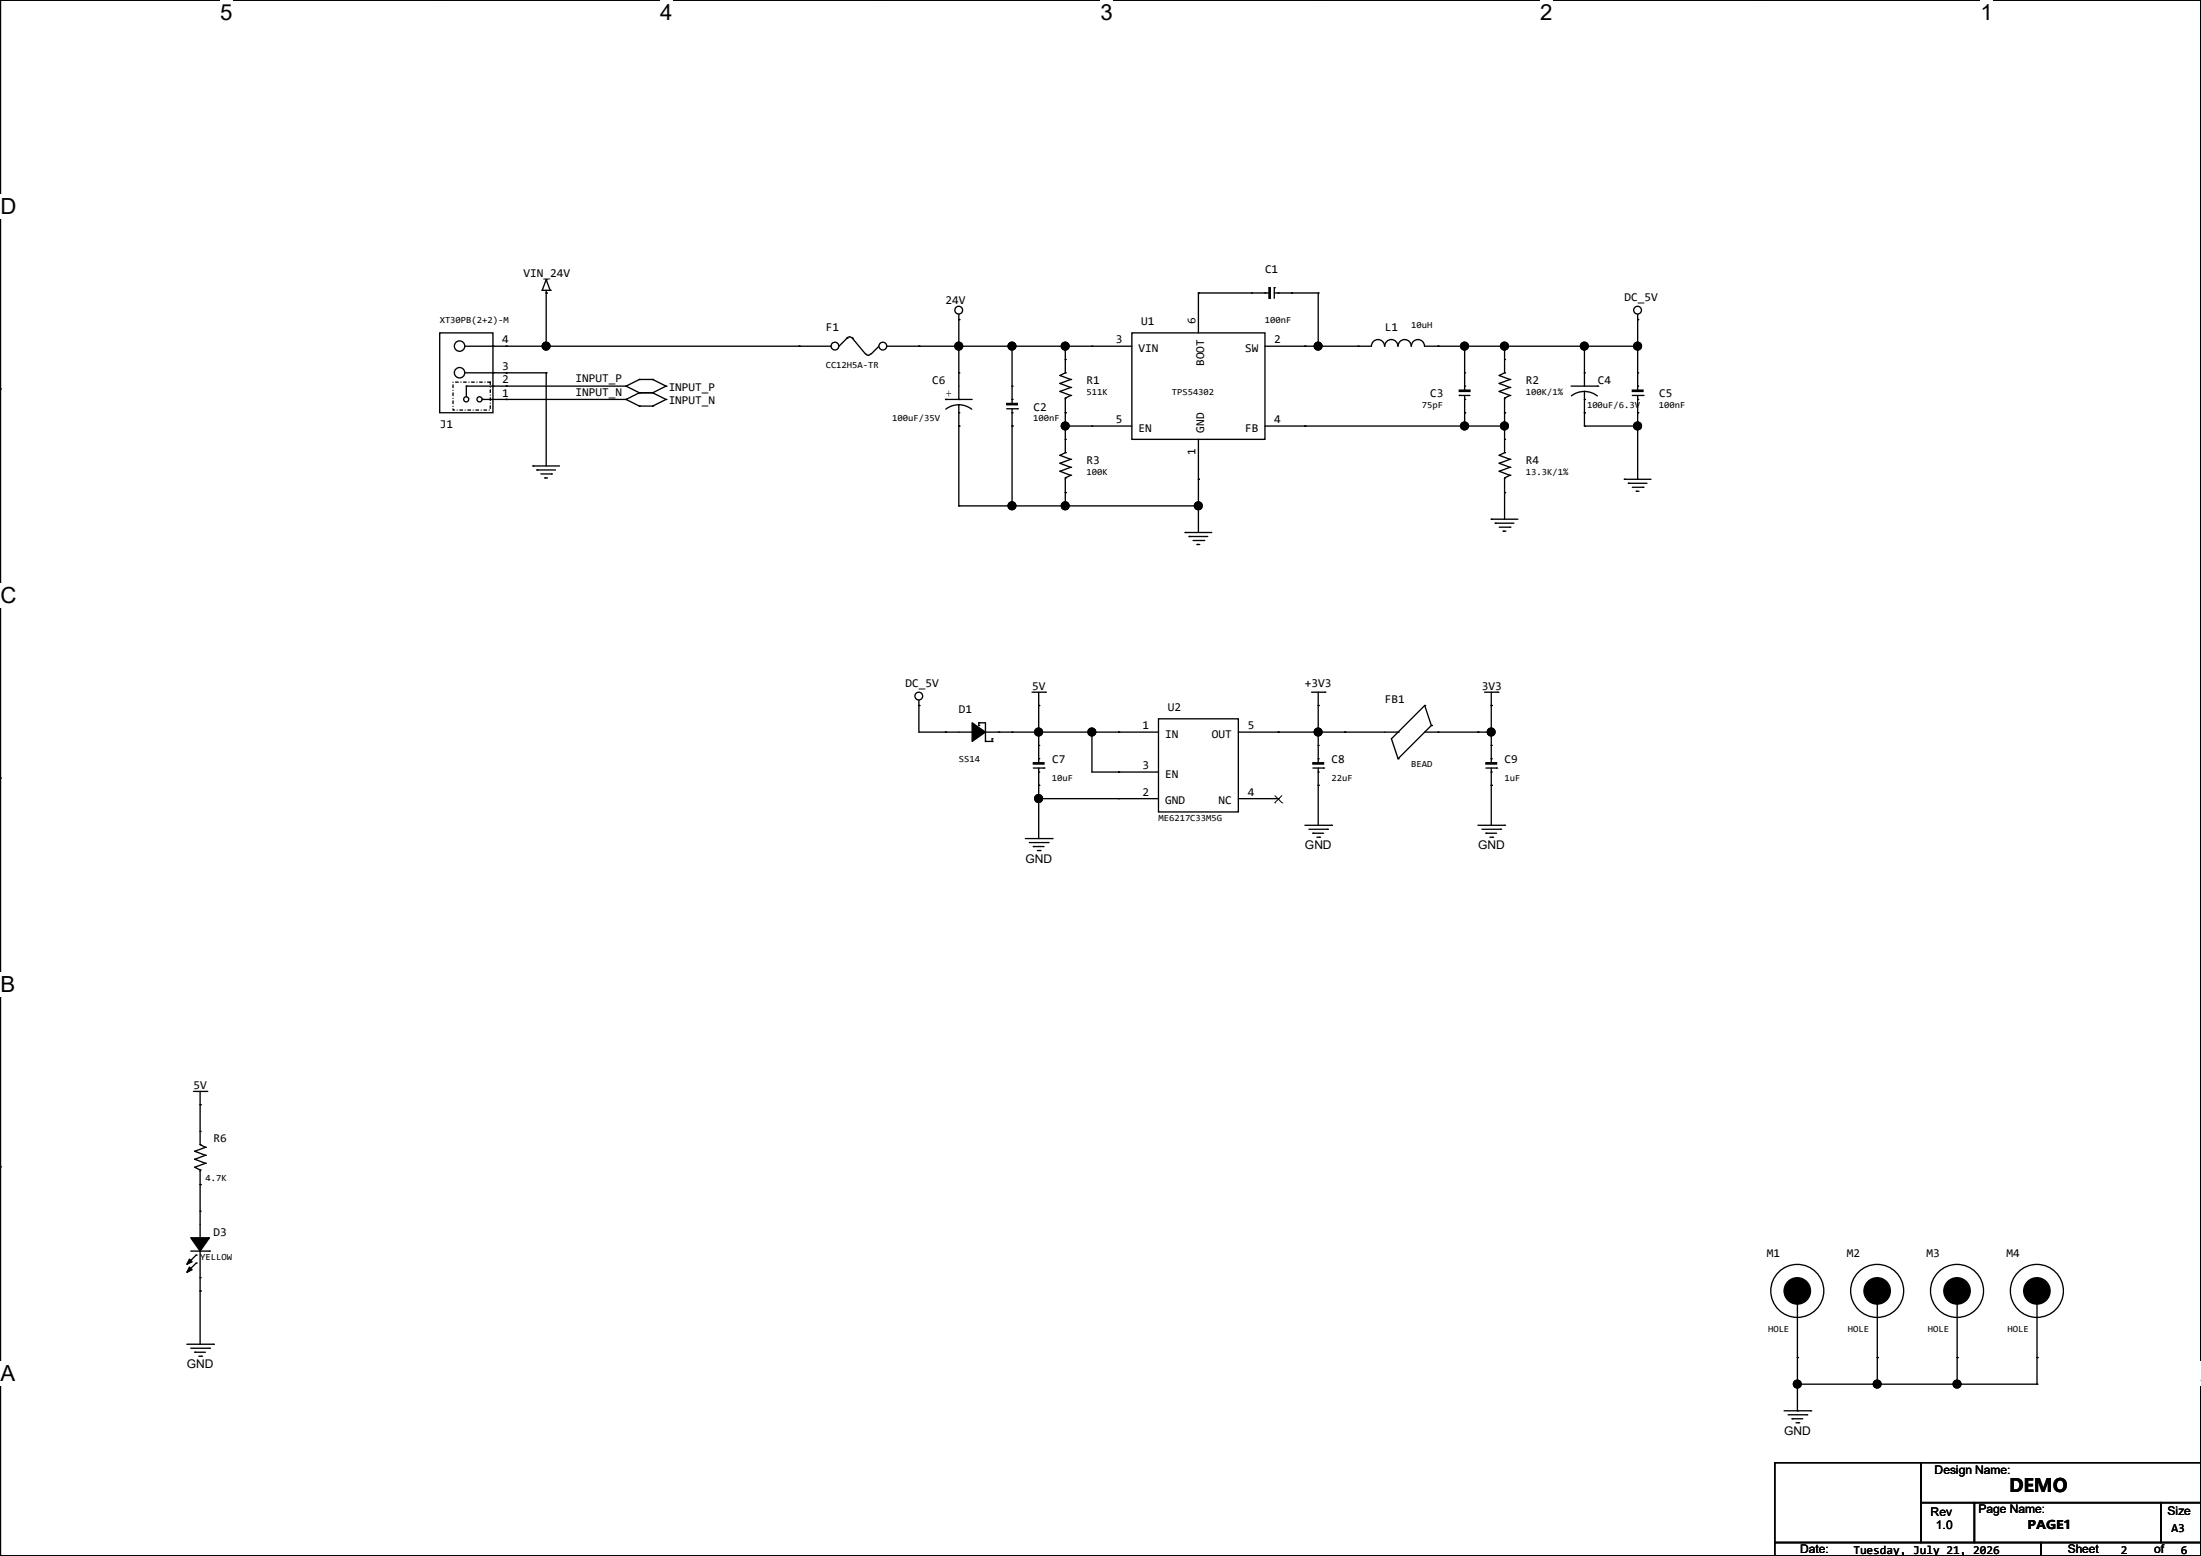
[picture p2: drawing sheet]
<svg xmlns="http://www.w3.org/2000/svg" width="420mm" height="297mm" viewBox="0 0 420 297" stroke-linecap="round" stroke-linejoin="round" font-family="sans-serif">
<path d="M.1 0h419.8v297h-419.8z" fill="none" stroke="#000" stroke-width=".25"/>
<path d="M42 0h2.4v4.8h-2.4z" fill="#fff"/>
<path d="M84 0h.1M84 297h.1" fill="none" stroke="#000" stroke-width=".25"/>
<path d="M126 0h2.4v4.8h-2.4z" fill="#fff"/>
<path d="M168 0h.1M168 297h.1" fill="none" stroke="#000" stroke-width=".25"/>
<path d="M210 0h2.3v4.8h-2.3z" fill="#fff"/>
<path d="M252 0h.1M252 297h.1" fill="none" stroke="#000" stroke-width=".25"/>
<path d="M293.9 0h2.4v4.8h-2.4z" fill="#fff"/>
<path d="M336 0h.1M336 297h.1" fill="none" stroke="#000" stroke-width=".25"/>
<g fill="#fff">
<path d="M377.9 0h2.4v4.8h-2.4z"/>
<path d="M.1 37.1h3v4.8h-3z"/>
<path d="M419.9 37.1l.1 4.8z"/>
<path d="M.1 111.3h3v4.8h-3z"/>
<path d="M419.9 111.3l.1 4.8z"/>
</g>
<path d="M.1 74.3h.1M419.9 74.3h.1" fill="none" stroke="#000" stroke-width=".25"/>
<g fill="#fff">
<path d="M.1 185.6h2.8v4.7h-2.8z"/>
<path d="M419.9 185.6l.1 4.7z"/>
</g>
<path d="M.1 148.5h.1M419.9 148.5h.1" fill="none" stroke="#000" stroke-width=".25"/>
<g fill="#fff">
<path d="M0 259.8h2.9v4.7h-2.9z"/>
<path d="M419.9 259.8h.1v4.7h-.1z"/>
</g>
<g fill="none" stroke="#000" stroke-width=".25">
<path d="M103.5 55.4h.1M103.5 55.4h1.5M104.2 55.9h.1M104.2 53.4h.1M104.2 55.4v.5M104.2 53.4l-.7 2M104.2 53.4l.8 2M105 55.4h.1M183 60v1M312.5 60v1M119.5 73.7h.1M119.5 76.2h.1"/>
<path d="M119.5 73.7l2.5 1.3M119.5 76.2l2.5 1.3M122 72.4h.1M122 75h.1M122 77.5h.1M122 72.4l-2.5 1.3M122 72.4h2.5M122 75h2.5M122 75l-2.5 1.2M122 77.5h2.5M124.5 72.4h.1M124.5 75h.1"/>
<path d="M124.5 77.5h.1M124.5 72.4l2.6 1.3M124.5 75l2.6 1.2M127.1 73.7h.1M127.1 76.2h.1M127.1 73.7l-2.6 1.3M127.1 76.2l-2.6 1.3M161.6 64.5a.74 .74 0 0 1 1.1 0M161.6 64.6h.1M161.6 64.6l-1.5 1.5M162.6 64.6h.1M162.6 64.6l2.6 3"/>
<path d="M166.1 67.6a.49 .49 0 0 1-.9 0M167.7 66.1h.1M167.7 66.1l-1.5 1.5M183 61h.1M202.3 74.7h.1M202.3 73.2h.1M202.3 71.7h.1M202.3 74.7l2 .8M202.3 73.2l2 .8M202.3 71.7l2 .7M203.3 71.2h.1M203.3 76h.1"/>
<path d="M203.3 68.6h.1M203.3 78.8h.1M203.3 71.2l-1 .5M203.3 68.6v2.6M203.3 76v2.8M204.3 75.5h.1M204.3 74h.1M204.3 72.4h.1M204.3 75.5l-1 .5M204.3 74l-2 .7M204.3 72.4l-2 .8M312.5 61h.1"/>
<path d="M101.7 88.9h.1M101.7 88.9h5.1M102.4 89.7h.1M102.4 89.7h3.6M103.2 90.5h2M104 91.2h.1M104 91.2h.5M105.2 90.5h.1M284.6 99.1h.1M284.6 99.1h5M285.3 99.9h.1M285.3 99.9h3.6"/>
<path d="M310 91.5h.1M310 91.5h5M310.7 92.2h.1M310.7 92.2h3.6M311.5 93h2M312.3 93.8h.1M312.3 93.8h.5M313.5 93h.1M226.1 101.6h.1M226.1 101.6h5.1M226.9 102.4h.1M226.9 102.4h3.6"/>
<path d="M227.7 103.2h2M228.4 103.9h.1M228.4 103.9h.5M229.7 103.2h.1M286.1 100.6h2M286.9 101.4h.1M286.9 101.4h.5M288.1 100.6h.1M175.3 134.7h.1M175.3 133.6v1.1M196.9 132.1h2.6M198.2 134.7h.1"/>
<path d="M198.2 132.1v2.6M199.5 132.1h.1M250.3 132.1h2.5M251.5 134.7h.1M251.5 132.1v2.6M252.8 132.1h.1M283.3 132.1h2.5M284.6 134.7h.1M284.6 132.1v2.6M285.8 132.1h.1M249 157.5h5.1M249.8 158.3h3.5"/>
<path d="M250.5 159h.1M250.5 159h2.1M251.3 159.8h.5M251.8 159.8h.1M253.3 158.3h.1M254.1 157.5h.1M282 157.5h5.1M282.8 158.3h3.5M283.5 159h.1M283.5 159h2.1M284.3 159.8h.5M284.8 159.8h.1"/>
<path d="M286.3 158.3h.1M287.1 157.5h.1M195.7 160.1h5M196.4 160.8h3.6M197.2 161.6h.1M197.2 161.6h2M198 162.3h.5M198.5 162.3h.1M200 160.8h.1M200.7 160.1h.1M36.9 208.3h2.6M38.2 210.9h.1"/>
<path d="M38.2 208.3v2.6M39.5 208.3h.1M.1 222.7h.1M419.9 222.7h.1M35.6 256.6h5.1M36.4 257.3h3.6M37.2 258.1h.1M37.2 258.1h2M37.9 258.9h.5M38.4 258.9h.1M40 257.3h.1M40.7 256.6h.1"/>
<path d="M358.2 246.4h.1M358.2 259.1h.1M358.2 246.4v12.7M338.7 279.2h27.9v15.2h-27.9zM340.4 269.3h5.1M341.2 270h3.6M342 270.8h.1M342 270.8h2M342.7 271.6h.5M343.2 271.6h.1M344.8 270h.1M345.5 269.3h.1"/>
<path d="M366.6 279.2h53.3v7.6h-53.3zM338.7 294.4h50.8v2.6h-50.8zM366.6 286.8h10.2v7.6h-10.2zM376.8 286.8h35.5v7.6h-35.5zM389.5 294.4h30.4v2.6h-30.4zM412.3 286.8h7.6v7.6h-7.6z"/>
<circle cx="182.9" cy="59.2" r=".74"/>
<circle cx="312.5" cy="59.2" r=".74"/>
<circle cx="175.3" cy="132.9" r=".74"/>
<circle cx="358.2" cy="246.4" r="5.1"/>
</g>
<circle cx="358.2" cy="246.4" r="2.52" fill="#000" stroke="#000" stroke-width=".25"/>
<circle cx="159.3" cy="66.1" r=".74" fill="#fff" stroke="#000" stroke-width=".25"/>
<path d="M152.5 66.1h.1M152.5 66.1h6.1" fill="none" stroke="#000" stroke-width=".25"/>
<circle cx="168.5" cy="66.1" r=".74" fill="#fff" stroke="#000" stroke-width=".25"/>
<g fill="none" stroke="#000" stroke-width=".25">
<path d="M104.2 55.9h.1M104.2 55.9v10.2M228.7 55.9h.1M228.7 55.9h13.4M228.7 55.9v7.6M238.8 55.9h.1M241.4 55.9h.1M243.2 54.9h.1M243.2 55.9h8.3M243.2 54.9v2M243.9 55.9h.1M246.5 55.9h.1"/>
<path d="M251.5 55.9h.1M251.5 55.9v10.2M83.9 63.5h10.2v15.3h-10.2zM88.7 66.1h63.8M88.7 71.2h15.5M89 73.7h.1M89 73.7v2M89 73.7h30.5M92 76.2h.1M92 76.2h27.5M94.1 73.7h.1M94.1 71.2h.1"/>
<path d="M94.1 66.1h.1M96.6 76.2h.1M96.6 73.7h.1M96.6 71.2h.1M96.6 66.1h.1M104.2 71.2h.1M104.2 71.2v17.7M152.5 66.1h.1M169.2 66.1h46.8M175.3 66.1h.1M180.4 76.2h.1M180.4 76.2h5.1"/>
<path d="M183 78.8h.1M183 76.2h.1M183 77.3l-1.1 .1-1.4 .7M183 77.3l1.5 .3 .9 .5M183 71.2h.1M183 66.1h.1M183 61h.1M183 61v15.2M183 77.3v19.3M192.1 78h2M193.1 78.8h.1M193.1 76.2h.1"/>
<path d="M193.1 73.7h.1M193.1 66.1h.1M193.1 66.1v10.9M193.1 78v18.6M194.1 78h.1M203.3 78.8h.1M203.3 66.1h.1M203.3 66.1v2.5M203.3 78.8v7.6M208.4 66.1h.1M216 63.5h25.4v20.4h-25.4zM241.4 66.1h20.3a1.25 1.25 0 0 1 1.3-1.3 1.25 1.25 0 0 1 1.2 1.3"/>
<path d="M249 66.1h.1M251.5 66.1h.1M259.2 66.1h.1M264.2 66.1a1.25 1.25 0 0 1 1.3-1.3 1.25 1.25 0 0 1 1.2 1.3M266.8 66.1a1.25 1.25 0 0 1 1.2-1.3 1.25 1.25 0 0 1 1.3 1.3M269.3 66.1a1.25 1.25 0 0 1 1.3-1.3 1.25 1.25 0 0 1 1.2 1.3M271.9 66.1h40.6M274.4 66.1h.1M278.5 75.5h.1M278.5 75.5h2M279.5 76.2h.1M279.5 73.7h.1"/>
<path d="M279.5 71.2h.1M279.5 78.8h.1M279.5 66.1h.1M279.5 66.1v8.4M279.5 75.5v5.8M286.1 74.7h.1M286.1 73.2h.1M286.1 71.7h.1M286.1 74.7l2 .8M286.1 73.2l2 .8M286.1 71.7l2 .7M287.1 71.2h.1"/>
<path d="M287.1 76h.1M287.1 68.6h.1M287.1 78.8h.1M287.1 66.1h.1M287.1 66.1v5.1M287.1 76v10.4M287.1 71.2l-1 .5M288.1 75.5h.1M288.1 74h.1M288.1 72.4h.1M288.1 75.5l-1 .5M288.1 74l-2 .7"/>
<path d="M288.1 72.4l-2 .8M299.8 73.7h5.1M302.3 76.2h.1M302.3 74.7l1.6 .3 .9 .6M302.3 74.7l-1 .2-1.4 .7M302.3 71.2h.1M302.3 78.8h.1M302.3 66.1h.1M302.3 66.1v7.6M302.3 74.7v6.6M304.9 73.7h.1M311.5 75.5h2"/>
<path d="M312.5 76.2h.1M312.5 73.7h.1M312.5 71.2h.1M312.5 78.8h.1M312.5 61h.1M312.5 66.1h.1M312.5 61v13.5M312.5 75.5v16M313.5 75.5h.1M183 81.3h.1M183 96.6h.1M183 96.6h45.7"/>
<path d="M193.1 81.3h.1M193.1 96.6h.1M202.3 90h.1M202.3 88.4h.1M202.3 86.9h.1M202.3 90l2 .7M202.3 88.4l2 .8M202.3 86.9l2 .8M203.3 86.4h.1M203.3 91.2h.1M203.3 83.9h.1M203.3 94h.1"/>
<path d="M203.3 96.6h.1M203.3 81.3h.1M203.3 86.4l-1 .5M203.3 91.2v5.4M203.3 81.3h12.7M204.3 90.7h.1M204.3 89.2h.1M204.3 87.7h.1M204.3 90.7l-1 .5M204.3 89.2l-2 .8M204.3 87.7l-2 .7M208.4 81.3h.1"/>
<path d="M228.7 91.5h.1M228.7 96.6h.1M228.7 83.9v17.7M241.4 81.3h45.7M249 81.3h.1M279.5 81.3h.1M286.1 90h.1M286.1 88.4h.1M286.1 86.9h.1M286.1 90l2 .7M286.1 88.4l2 .8M286.1 86.9l2 .8"/>
<path d="M287.1 86.4h.1M287.1 91.2h.1M287.1 83.9h.1M287.1 94h.1M287.1 81.3h.1M287.1 86.4l-1 .5M287.1 91.2v7.9M288.1 90.7h.1M288.1 89.2h.1M288.1 87.7h.1M288.1 90.7l-1 .5M288.1 89.2l-2 .8"/>
<path d="M288.1 87.7l-2 .7M302.3 81.3h.1M302.3 81.3h10.2M312.5 81.3h.1M175.3 134.7h.1M175.3 134.7v5h10.2M180.4 139.7h.1M185.5 139.7h.1M186.8 138h.1M186.8 138.5h.1M186.8 138h1.2v3.5M186.8 138v.5"/>
<path d="M188 139.7h33.1M190.6 139.7h.1M193.1 139.7h.1M198.2 139.7h.1M198.2 134.7h.1M198.2 134.7v10.9M208.4 139.7h.1M208.4 139.7v7.7h12.7M213.4 139.7h.1M221.1 137.2h15.2v17.8h-15.2zM236.3 139.7h30.5M243.9 139.7h.1"/>
<path d="M251.5 134.7h.1M251.5 139.7h.1M251.5 134.7v10.9M256.6 139.7h.1M266.8 139.7h.1M271.9 134.7h.1M271.9 139.7h12.7M271.9 134.7l-6.4 6.3 1.3 3.8M271.9 134.7l1.2 3.8M273.1 138.5h.1M273.1 138.5l-6.3 6.3M274.4 139.7h.1"/>
<path d="M282 139.7h.1M284.6 134.7h.1M284.6 139.7h.1M284.6 134.7v10.9M188 141.5h.1M188 141.5h1.3M189.3 141.5h.1M189.3 141h.1M189.3 141v.5M197.2 146.6h2M198.2 147.4h.1M198.2 144.8h.1"/>
<path d="M198.2 142.3h.1M198.2 149.9h.1M198.2 152.4h.1M198.2 146.6v13.5M198.2 152.4h22.9M199.2 146.6h.1M213.4 152.4h.1M213.4 147.4h.1M236.3 152.4h7.6M243.9 152.4h.1M250.5 146.6h2.1M251.5 147.4h.1"/>
<path d="M251.5 144.8h.1M251.5 142.3h.1M251.5 149.9h.1M251.5 146.6v10.9M252.6 146.6h.1M266.8 144.8h.1M283.5 146.6h2.1M284.6 147.4h.1M284.6 144.8h.1M284.6 142.3h.1M284.6 149.9h.1M284.6 146.6v10.9"/>
<path d="M285.6 146.6h.1M37.2 219.8h.1M37.2 219.8l2 .7M38.2 218.5h.1M38.2 215.9h.1M38.2 210.9h.1M38.2 210.9v7.6M38.2 218.5l1 .5M39.2 219h.1M39.2 219l-2 .8M36.4 238.8h3.6M37.2 222.8h.1"/>
<path d="M37.2 221.3h.1M37.2 222.8l1 .5M37.2 221.3l2 .7M37.4 239.6h.1M37.4 239.6l-1.5 1.5M38.2 236.3h.1M38.2 231.2h.1M38.2 223.3h.1M38.2 226.1h.1M38.2 223.3v13M38.2 238.8v17.8M39.2 222h.1"/>
<path d="M39.2 220.5h.1M39.2 222l-2 .8M39.2 220.5l-2 .8M40 238.8h.1M37.4 241.1h.1M37.4 241.1l-1.5 1.5M38.2 243.9h.1M38.2 246.4h.1M343 246.4h.1M343 259.1h.1M343 246.4v22.9M358.2 259.1h.1"/>
<path d="M358.2 259.1v5.1M373.5 246.4h.1M373.5 259.1h.1M373.5 246.4v17.8M388.7 246.4h.1M388.7 259.1h.1M388.7 246.4v17.8M343 264.2h.1M343 269.3h.1M343 264.2h45.7M373.5 264.2h.1M388.7 264.2h.1"/>
<circle cx="87.7" cy="66.1" r=".99"/>
<circle cx="87.7" cy="71.1" r=".99"/>
<circle cx="89" cy="76.2" r=".49"/>
<circle cx="91.5" cy="76.2" r=".49"/>
<circle cx="343" cy="246.4" r="5.1"/>
<circle cx="373.4" cy="246.4" r="5.1"/>
<circle cx="388.7" cy="246.4" r="5.1"/>
</g>
<g fill="#000" stroke="#000" stroke-width=".25">
<path d="M242.1 54.9h.3v2h-.3z" fill-rule="evenodd"/>
<path d="M192.1 77h2v.3h-2z" fill-rule="evenodd"/>
<path d="M278.5 74.5h2v.2h-2z" fill-rule="evenodd"/>
<path d="M311.5 74.5h2v.2h-2z" fill-rule="evenodd"/>
<path d="M185.5 138l2.5 1.7-2.5 1.8z" fill-rule="evenodd"/>
<path d="M197.2 145.6h2v.2h-2z" fill-rule="evenodd"/>
<path d="M250.5 145.6h2.1v.2h-2.1z" fill-rule="evenodd"/>
<path d="M283.5 145.6h2.1v.2h-2.1z" fill-rule="evenodd"/>
<path d="M36.4 236.3h3.6l-1.8 2.5z" fill-rule="evenodd"/>
<path d="M36.2 241.9l.5 .5-1.1 .5z" fill-rule="evenodd"/>
<path d="M36.2 240.3l.5 .5-1.1 .5z" fill-rule="evenodd"/>
<circle cx="104.2" cy="66.1" r=".74"/>
<circle cx="182.9" cy="66.1" r=".74"/>
<circle cx="193.1" cy="66.1" r=".74"/>
<circle cx="203.3" cy="66.1" r=".74"/>
<circle cx="251.5" cy="66.1" r=".74"/>
<circle cx="279.5" cy="66.1" r=".74"/>
<circle cx="287.1" cy="66.1" r=".74"/>
<circle cx="302.3" cy="66.1" r=".74"/>
<circle cx="312.5" cy="66.1" r=".74"/>
<circle cx="193.1" cy="96.5" r=".74"/>
<circle cx="203.3" cy="96.5" r=".74"/>
<circle cx="203.3" cy="81.3" r=".74"/>
<circle cx="228.7" cy="96.5" r=".74"/>
<circle cx="279.5" cy="81.3" r=".74"/>
<circle cx="287.1" cy="81.3" r=".74"/>
<circle cx="312.5" cy="81.3" r=".74"/>
<circle cx="198.2" cy="139.7" r=".74"/>
<circle cx="208.3" cy="139.7" r=".74"/>
<circle cx="251.5" cy="139.7" r=".74"/>
<circle cx="284.5" cy="139.7" r=".74"/>
<circle cx="198.2" cy="152.4" r=".74"/>
<circle cx="343" cy="246.4" r="2.52"/>
<circle cx="373.4" cy="246.4" r="2.52"/>
<circle cx="388.7" cy="246.4" r="2.52"/>
<circle cx="343" cy="264.2" r=".74"/>
<circle cx="358.2" cy="264.2" r=".74"/>
<circle cx="373.4" cy="264.2" r=".74"/>
</g>
<path d="M86.4 72.9h7.2v5.4h-7.2z" fill="none" stroke="#000" stroke-width=".25" stroke-dasharray=".5 .5 0 .5"/>
<path d="M243.2 153.2h.1M243.2 151.8l1.5 1.4M244.7 153.2h.1M244.7 151.8l-1.5 1.4" fill="none" stroke="#000" stroke-width=".19"/>
<g font-size="4.2">
<text x="42" y="3.9">5</text>
<text x="126" y="3.9">4</text>
<text x="210" y="3.9">3</text>
<text x="293.9" y="3.9">2</text>
<text x="377.9" y="3.9">1</text>
<text x=".1" y="40.9">D</text>
<text x=".1" y="115.1">C</text>
<text x=".1" y="189.4">B</text>
<text x=".1" y="263.6">A</text>
<text x="419.9" y="263.6">A</text>
</g>
<text font-size="3.6" x="383.4" y="284.7">DEMO</text>
<g font-size="2.3">
<text x="99.9" y="53">VIN_24V</text>
<text x="241.4" y="52.2">C1</text>
<text x="180.4" y="58">24V</text>
<text x="310" y="57.5">DC_5V</text>
<text x="95.8" y="65.5">4</text>
<text x="157.6" y="63.1">F1</text>
<text x="212.9" y="65.5">3</text>
<text x="217.8" y="62.1">U1</text>
<text x="228.1" y="61.8" transform="rotate(-90 228.1 61.8)">6</text>
<text x="243.2" y="65.5">2</text>
<text x="264.3" y="63.1">L1</text>
<text x="95.8" y="70.6">3</text>
<text x="217.3" y="67.1">VIN</text>
<text x="229.8" y="69.9" transform="rotate(-90 229.8 69.9)">BOOT</text>
<text x="237.6" y="67.1">SW</text>
<text x="95.8" y="75.7">1</text>
<text x="95.8" y="73.2">2</text>
<text x="109.8" y="73">INPUT_P</text>
<text x="109.8" y="75.5">INPUT_N</text>
<text x="127.6" y="74.5">INPUT_P</text>
<text x="127.6" y="77.1">INPUT_N</text>
<text x="177.9" y="73.3">C6</text>
<text x="180.4" y="75.8">+</text>
<text x="207.4" y="73.3">R1</text>
<text x="272.9" y="75.8">C3</text>
<text x="291.2" y="73.3">R2</text>
<text x="304.9" y="73.3">C4</text>
<text x="316.6" y="75.8">C5</text>
<text x="83.9" y="81.7">J1</text>
<text x="197.2" y="78.4">C2</text>
<text x="212.9" y="80.8">5</text>
<text x="217.3" y="82.4">EN</text>
<text x="229.8" y="82.6" transform="rotate(-90 229.8 82.6)">GND</text>
<text x="237.6" y="82.4">FB</text>
<text x="243.2" y="80.8">4</text>
<text x="207.4" y="88.5">R3</text>
<text x="228.1" y="86.9" transform="rotate(-90 228.1 86.9)">1</text>
<text x="291.2" y="88.5">R4</text>
<text x="172.8" y="131.2">DC_5V</text>
<text x="196.9" y="131.7">5V</text>
<text x="249" y="131.2">+3V3</text>
<text x="282.8" y="131.7">3V3</text>
<text x="183" y="136">D1</text>
<text x="222.8" y="135.8">U2</text>
<text x="264.3" y="134.2">FB1</text>
<text x="218" y="139.2">1</text>
<text x="222.3" y="140.8">IN</text>
<text x="231.2" y="140.8">OUT</text>
<text x="238.1" y="139.2">5</text>
<text x="200.8" y="145.7">C7</text>
<text x="218" y="146.8">3</text>
<text x="222.3" y="148.4">EN</text>
<text x="254.1" y="145.7">C8</text>
<text x="287.1" y="145.7">C9</text>
<text x="218" y="151.9">2</text>
<text x="222.3" y="153.5">GND</text>
<text x="232.5" y="153.5">NC</text>
<text x="238.1" y="151.9">4</text>
<text x="195.7" y="164.7">GND</text>
<text x="249" y="162.1">GND</text>
<text x="282" y="162.1">GND</text>
<text x="36.9" y="207.9">5V</text>
<text x="40.7" y="218.1">R6</text>
<text x="40.7" y="235.8">D3</text>
<text x="337.2" y="239.9">M1</text>
<text x="352.4" y="239.9">M2</text>
<text x="367.6" y="239.9">M3</text>
<text x="382.9" y="239.9">M4</text>
<text x="35.6" y="261.2">GND</text>
<text x="340.5" y="273.9">GND</text>
<text x="369.2" y="281.3">Design Name:</text>
<text x="368.4" y="289.4">Rev</text>
<text x="369.4" y="291.9">1.0</text>
<text x="377.6" y="288.9">Page Name:</text>
<text x="386.9" y="291.8">PAGE1</text>
<text x="413.6" y="289.1">Size</text>
<text x="414.4" y="292.5">A3</text>
<text x="343.5" y="296.5">Date:</text>
<text x="353.7" y="296.5">Tuesday, July 21, 2026</text>
<text x="394.6" y="296.5">Sheet</text>
<text x="404.7" y="296.5">2</text>
<text x="411.1" y="296.5">of</text>
<text x="416.2" y="296.5">6</text>
</g>
<g font-size="1.8">
<text x="83.9" y="61.6">XT30PB(2+2)-M</text>
<text x="241.4" y="61.6">100nF</text>
<text x="269.3" y="62.7">10uH</text>
<text x="157.6" y="70.3">CC12H5A-TR</text>
<text x="207.3" y="75.4">511K</text>
<text x="223.6" y="75.4">TPS54302</text>
<text x="271.3" y="77.9">75pF</text>
<text x="291.2" y="75.4">100K/1%</text>
<text x="302.8" y="77.9">100uF/6.3V</text>
<text x="316.6" y="77.9">100nF</text>
<text x="170.3" y="80.4">100uF/35V</text>
<text x="197.2" y="80.4">100nF</text>
<text x="207.3" y="90.6">100K</text>
<text x="291.2" y="90.6">13.3K/1%</text>
<text x="183" y="145.5">SS14</text>
<text x="200.7" y="149">10uF</text>
<text x="254.1" y="149">22uF</text>
<text x="269.3" y="146.5">BEAD</text>
<text x="287.1" y="149">1uF</text>
<text x="221.1" y="156.6">ME6217C33M5G</text>
<text x="39.2" y="225.5">4.7K</text>
<text x="38.2" y="240.5">YELLOW</text>
<text x="337.4" y="254.2">HOLE</text>
<text x="352.6" y="254.2">HOLE</text>
<text x="367.9" y="254.2">HOLE</text>
<text x="383.1" y="254.2">HOLE</text>
</g>
</svg>
